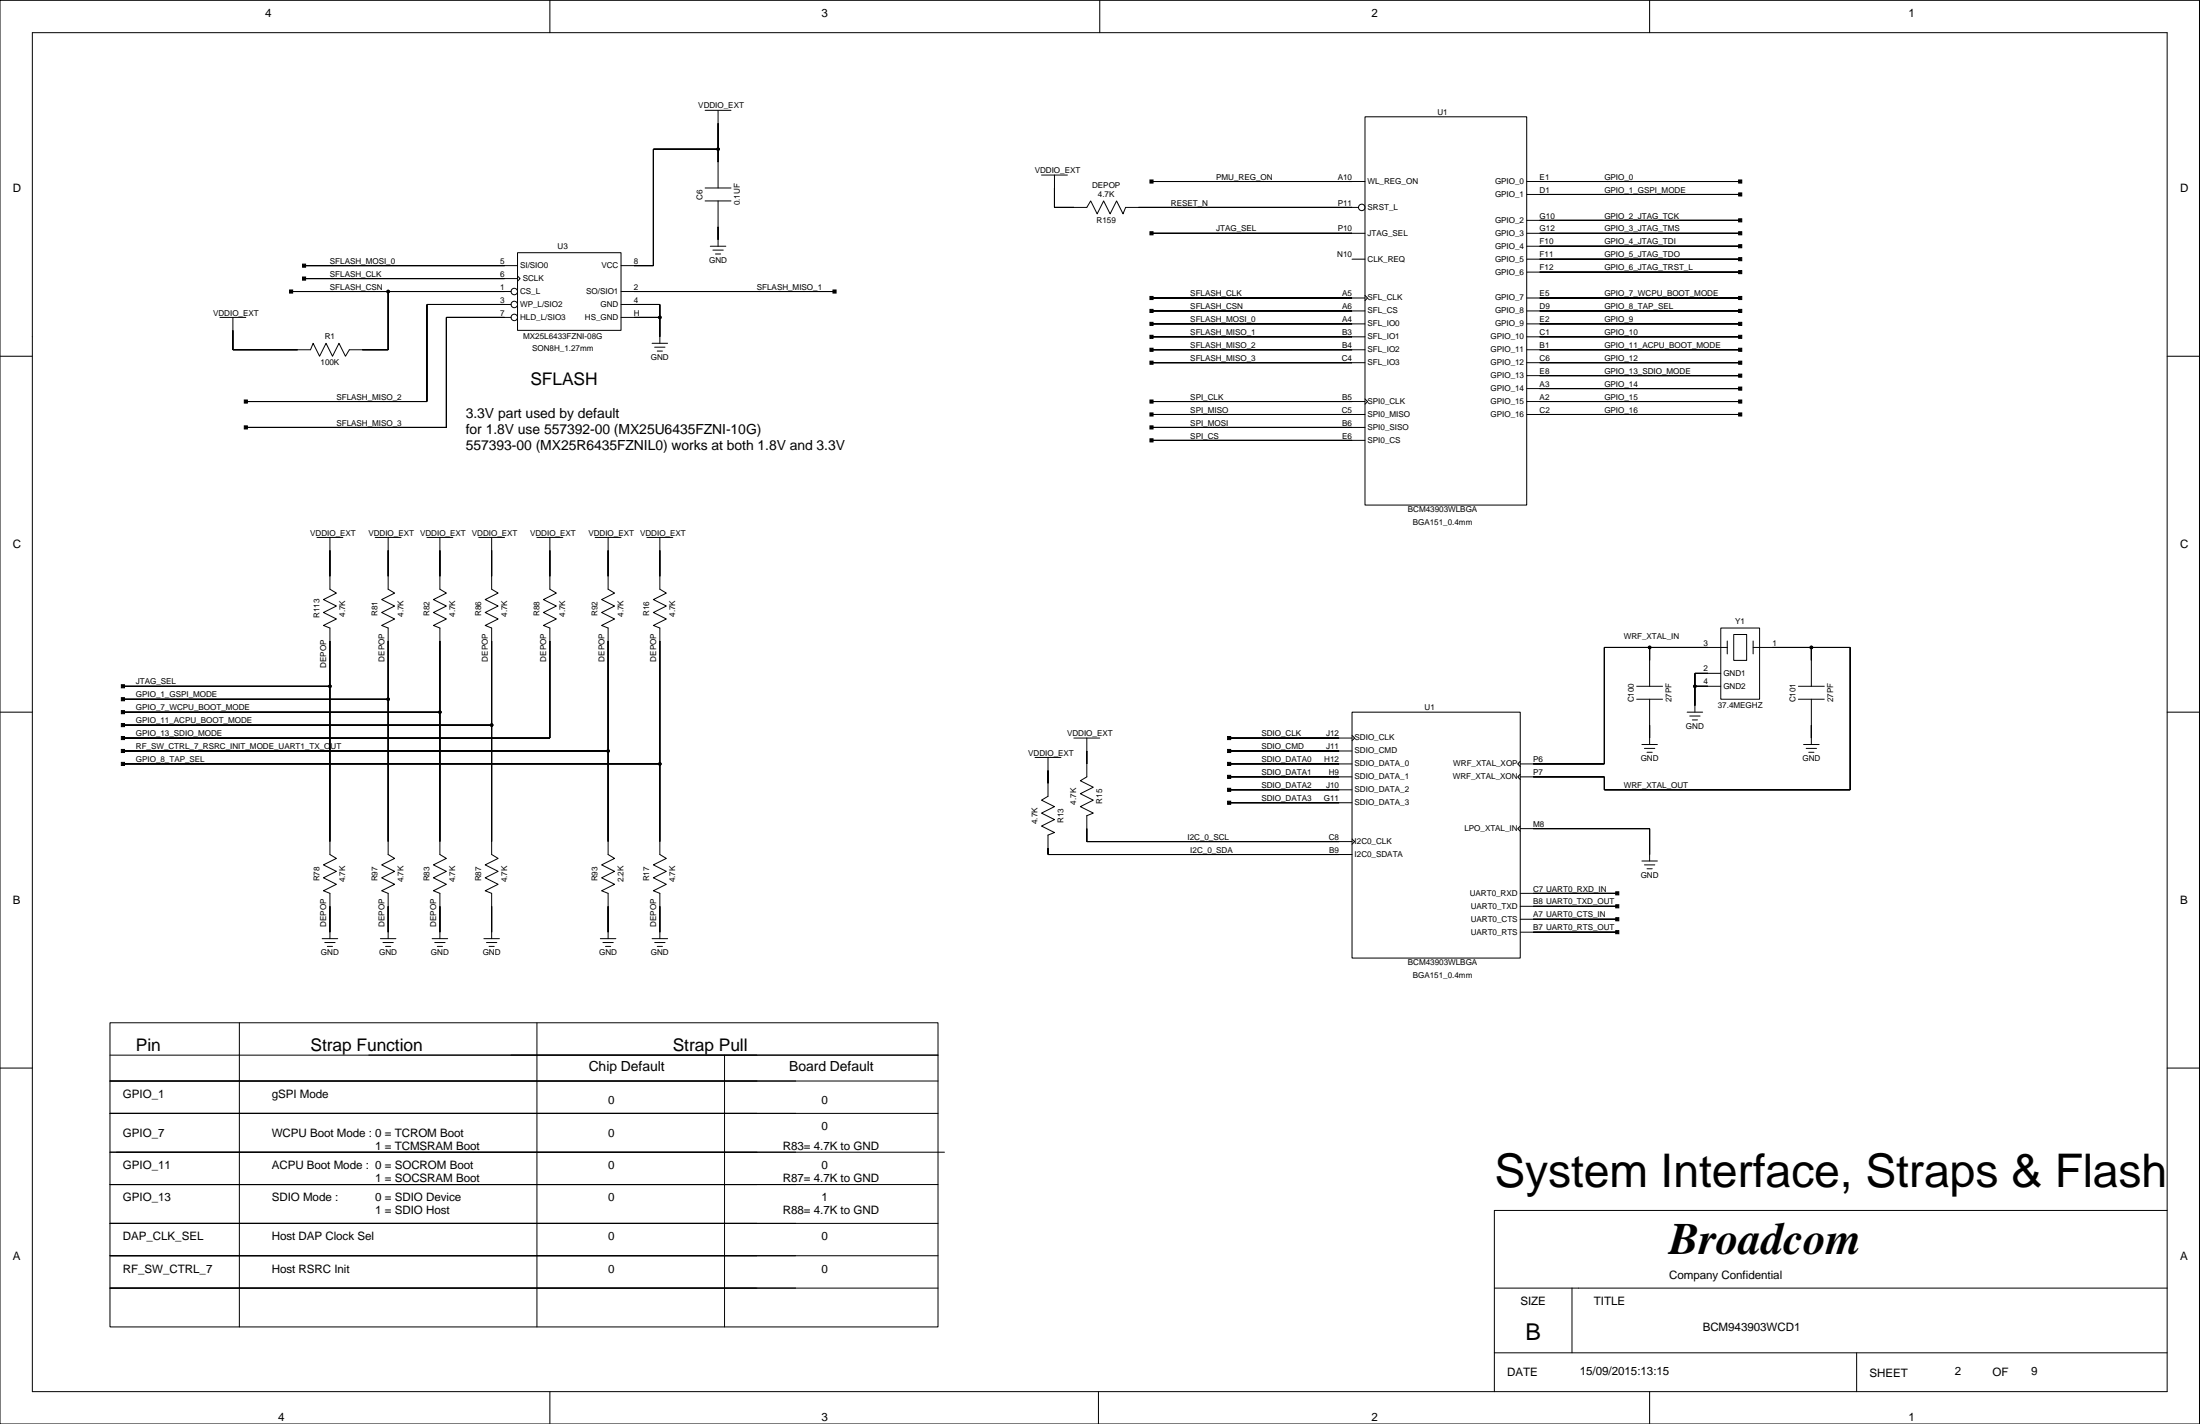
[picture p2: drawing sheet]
<svg xmlns="http://www.w3.org/2000/svg" width="432mm" height="279mm" viewBox="0 0 432 279" stroke-linecap="round" stroke-linejoin="round" font-family="sans-serif">
<g fill="none" stroke="#000" stroke-width=".2">
<path d="M0 .1h431.7v279.3h-431.7zM6.3 6.4h419.1v266.7h-419.1zM107.9 .1v6.3M215.9 .1v6.3M323.8 .1v6.3M138.4 39.4h5.1M138.4 36.9h5.1M138.4 21.6h5.1M140.9 21.6v15.3M140.9 39.4v8.9M140.9 29.3h-12.7v22.8h-6.3M204.4 34.3h5.1"/>
<path d="M207 34.3v6.4h6.3l.8-1.3 1.2 2.6 1.3-2.6 1.3 2.6 1.3-2.6 1.2 2.6 .5-1.3h45.7M226 35.6h41.9M267.9 22.9h31.8v76.2h-31.8zM299.7 35.6h41.9M299.7 38.2h41.9M57.1 57.2h43.2M59.7 52.1h41.9M59.7 54.7h41.9M76.2 57.2v11.4h-7.6l-.8 1.3-1.3-2.5-1.2 2.5-1.3-2.5-1.3 2.5-1.2-2.5-.6 1.2h-15.2v-6.3M100.3 59.7h-16.5v19.1h-35.6M101.6 49.6h20.3v15.2h-20.3zM101.6 54.2l.5 .5-.5 .5"/>
<path d="M121.9 59.7h7.6v7.7M121.9 57.2h41.9M139.4 48.3h3.1M139.9 49.1h2.1M140.4 49.8h1M226 45.8h41.9M226 58.5h41.9M265.4 50.9h2.5M267.9 58l.5 .5-.5 .5M299.7 45.8h41.9M299.7 58.5h41.9M299.7 43.2h41.9"/>
<path d="M299.7 50.9h41.9M299.7 48.3h41.9M299.7 53.4h41.9M0 69.9h6.3M43.2 62.3h5M100.3 62.3h-12.7v21.6h-39.4M121.9 62.3h7.6M128 67.4h3M128.5 68.1h2M129 68.9h1M226 66.1h41.9M226 61h41.9"/>
<path d="M226 78.8h41.9M226 68.6h41.9M226 71.2h41.9M226 63.5h41.9M267.9 78.3l.5 .5-.5 .5M299.7 73.7h41.9M299.7 66.1h41.9M299.7 61h41.9M299.7 78.8h41.9M299.7 68.6h41.9M299.7 71.2h41.9M299.7 63.5h41.9"/>
<path d="M299.7 76.2h41.9M425.4 69.9h6.3M226 81.3h41.9M226 83.9h41.9M226 86.4h41.9M299.7 81.3h41.9M62.2 105.4h5.1M64.8 105.4v10.2l1.2 .8-2.5 1.2 2.5 1.3-2.5 1.3 2.5 1.2-2.5 1.3 1.3 .5v44.5l1.2 .7-2.5 1.3 2.5 1.3-2.5 1.2 2.5 1.3-2.5 1.3 1.3 .5v8.9M73.6 105.4h5.1M76.2 105.4v10.2l1.3 .8-2.6 1.2 2.6 1.3-2.6 1.3 2.6 1.2-2.6 1.3 1.3 .5v44.5l1.3 .7-2.6 1.3 2.6 1.3-2.6 1.2 2.6 1.3-2.6 1.3 1.3 .5v8.9M83.8 105.4h5.1M86.3 105.4v10.2l1.3 .8-2.5 1.2 2.5 1.3-2.5 1.3 2.5 1.2-2.5 1.3 1.2 .5v44.5l1.3 .7-2.5 1.3 2.5 1.3-2.5 1.2 2.5 1.3-2.5 1.3 1.2 .5v8.9"/>
<path d="M94 105.4h5M96.5 105.4v10.2l1.3 .8-2.6 1.2 2.6 1.3-2.6 1.3 2.6 1.2-2.6 1.3 1.3 .5v44.5l1.3 .7-2.6 1.3 2.6 1.3-2.6 1.2 2.6 1.3-2.6 1.3 1.3 .5v8.9M105.4 105.4h5.1M107.9 105.4v10.2l1.3 .8-2.5 1.2 2.5 1.3-2.5 1.3 2.5 1.2-2.5 1.3 1.2 .5v21.6h-83.8M116.8 105.4h5.1M119.4 105.4v10.2l1.2 .8-2.5 1.2 2.5 1.3-2.5 1.3 2.5 1.2-2.5 1.3 1.3 .5v44.5l1.2 .7-2.5 1.3 2.5 1.3-2.5 1.2 2.5 1.3-2.5 1.3 1.3 .5v8.9M127 105.4h5.1M129.5 105.4v10.2l1.3 .8-2.6 1.2 2.6 1.3-2.6 1.3 2.6 1.2-2.6 1.3 1.3 .5v44.5l1.3 .7-2.6 1.3 2.6 1.3-2.6 1.2 2.6 1.3-2.6 1.3 1.3 .5v8.9M0 139.7h6.3M24.1 139.7h62.2M24.1 137.2h52.1M24.1 134.7h40.7"/>
<path d="M265.4 139.7h33v48.3h-33zM321.2 137.2h5.1M321.2 134.7h5.1M323.8 127v7.7M323.8 137.2v8.9M331.1 139.7h3.1M332.7 134.7h5M337.7 123.2h7.7v14h-7.7zM337.7 132.1h-5v7.6M339 127h-24.1v22.9h-16.5M339 125.8v2.5M340.3 124.5h2.5v5.1h-2.5z"/>
<path d="M344.1 127h19v28h-48.2v-2.6h-16.5M344.1 125.8v2.5M353 137.2h5.1M353 134.7h5.1M355.5 127v7.7M355.5 137.2v8.9M425.4 139.7h6.3M24.1 149.9h105.4M24.1 142.3h72.4M24.1 147.3h95.3M203.2 148.6h5M205.7 148.6v7.6l-1.3 .8 2.6 1.3-2.6 1.2 2.6 1.3-2.6 1.3 2.6 1.2-1.3 .6v3.8h59.7"/>
<path d="M210.8 144.8h5.1M213.3 144.8v7.6l-1.3 .8 2.6 1.3-2.6 1.2 2.6 1.3-2.6 1.3 2.6 1.2-1.3 .5v5.1h52.1M241.2 149.9h24.2M241.2 152.4h24.2M241.2 155h24.2M241.2 144.8h24.2M241.2 147.3h24.2M241.2 157.5h24.2M265.4 144.3l.5 .5-.5 .5M298.4 149.4l-.5 .5 .5 .5M298.4 151.9l-.5 .5 .5 .5M322.3 146.1h3"/>
<path d="M322.8 146.8h2M323.3 147.6h1M331.6 140.5h2.1M332.2 141.3h1M354 146.1h3M354.5 146.8h2M355 147.6h1M265.4 164.6l.5 .5-.5 .5M298.4 162.1l-.5 .5 .5 .5M298.4 162.6h25.4v6.3M298.4 175.3h19M298.4 177.8h19"/>
<path d="M322.3 168.9h3M322.8 169.7h2M323.3 170.5h1M63.2 184.2h3.1M63.7 184.9h2.1M64.2 185.7h1.1M74.7 184.2h3M75.2 184.9h2M75.7 185.7h1M84.8 184.2h3.1M85.3 184.9h2.1M85.8 185.7h1"/>
<path d="M95 184.2h3M95.5 184.9h2M96 185.7h1M117.8 184.2h3.1M118.3 184.9h2.1M118.8 185.7h1.1M128 184.2h3M128.5 184.9h2M129 185.7h1M298.4 182.9h19M298.4 180.4h19M0 209.6h6.3"/>
<path d="M21.6 200.7h162.5v59.7h-162.5zM21.6 212.1h162.5M21.6 218.5h162.5M21.6 207h162.5M47 200.7v59.7M105.4 200.7v59.7M142.2 207v53.4M425.4 209.6h6.3M21.6 226.1h163.8M21.6 232.4h162.5M425.4 237.5h-132.1v35.6M21.6 252.7h162.5"/>
<path d="M21.6 240h162.5M21.6 246.4h162.5M293.3 252.7h132.1M308.5 252.7v12.7M107.9 273.1v6.3M215.6 273.1v6.3M293.3 265.4h132.1M323.8 273.1v6.3M364.4 265.4v7.7"/>
<circle cx="140.9" cy="29.3" r=".25"/>
<circle cx="76.2" cy="57.2" r=".25"/>
<circle cx="100.9" cy="57.2" r=".63"/>
<circle cx="100.9" cy="59.7" r=".63"/>
<circle cx="267.3" cy="40.7" r=".63"/>
<circle cx="100.9" cy="62.3" r=".63"/>
<circle cx="129.5" cy="62.3" r=".25"/>
<circle cx="64.8" cy="134.7" r=".25"/>
<circle cx="76.2" cy="137.2" r=".25"/>
<circle cx="86.3" cy="139.7" r=".25"/>
<circle cx="323.8" cy="127" r=".25"/>
<circle cx="332.7" cy="134.7" r=".25"/>
<circle cx="355.5" cy="127" r=".25"/>
<circle cx="96.5" cy="142.3" r=".25"/>
<circle cx="119.4" cy="147.3" r=".25"/>
<circle cx="129.5" cy="149.9" r=".25"/>
</g>
<g fill="#000" stroke="#000" stroke-width=".2">
<path d="M128.2 29.3v22.8z" fill-rule="evenodd"/>
<path d="M140.9 29.3v2.5z" fill-rule="evenodd"/>
<path d="M128.2 29.3h12.7z" fill-rule="evenodd"/>
<path d="M140.9 24.2v5.1z" fill-rule="evenodd"/>
<path d="M207 36.9v3.8z" fill-rule="evenodd"/>
<path d="M225.7 35.3h.6v.6h-.6z" fill-rule="evenodd"/>
<path d="M226 35.6h39.4z" fill-rule="evenodd"/>
<path d="M341.2 35.3h.7v.6h-.7z" fill-rule="evenodd"/>
<path d="M341.2 37.9h.7v.6h-.7z" fill-rule="evenodd"/>
<path d="M302.2 35.6h39.4z" fill-rule="evenodd"/>
<path d="M302.2 38.2h39.4z" fill-rule="evenodd"/>
<path d="M56.8 56.9h.6v.6h-.6z" fill-rule="evenodd"/>
<path d="M59.4 54.4h.6v.6h-.6z" fill-rule="evenodd"/>
<path d="M59.4 51.8h.6v.6h-.6z" fill-rule="evenodd"/>
<path d="M57.1 57.2h19.1z" fill-rule="evenodd"/>
<path d="M76.2 57.2v11.4z" fill-rule="evenodd"/>
<path d="M83.8 59.7v19.1z" fill-rule="evenodd"/>
<path d="M59.7 54.7h39.3z" fill-rule="evenodd"/>
<path d="M59.7 52.1h39.3z" fill-rule="evenodd"/>
<path d="M83.8 59.7h15.2z" fill-rule="evenodd"/>
<path d="M76.2 57.2h22.8z" fill-rule="evenodd"/>
<path d="M124.4 52.1h3.8z" fill-rule="evenodd"/>
<path d="M129.5 59.7v2.6z" fill-rule="evenodd"/>
<path d="M124.4 59.7h5.1z" fill-rule="evenodd"/>
<path d="M140.9 44.5v2.5z" fill-rule="evenodd"/>
<path d="M163.5 56.9h.6v.6h-.6z" fill-rule="evenodd"/>
<path d="M124.4 57.2h39.4z" fill-rule="evenodd"/>
<path d="M207 40.7h3.8z" fill-rule="evenodd"/>
<path d="M225.7 45.5h.6v.6h-.6z" fill-rule="evenodd"/>
<path d="M225.7 58.2h.6v.6h-.6z" fill-rule="evenodd"/>
<path d="M226 45.8h39.4z" fill-rule="evenodd"/>
<path d="M226 58.5h39.4z" fill-rule="evenodd"/>
<path d="M223.5 40.7h41.9z" fill-rule="evenodd"/>
<path d="M341.2 42.9h.7v.6h-.7z" fill-rule="evenodd"/>
<path d="M341.2 45.5h.7v.6h-.7z" fill-rule="evenodd"/>
<path d="M341.2 50.5h.7v.7h-.7z" fill-rule="evenodd"/>
<path d="M341.2 48h.7v.6h-.7z" fill-rule="evenodd"/>
<path d="M341.2 53.1h.7v.6h-.7z" fill-rule="evenodd"/>
<path d="M341.2 58.2h.7v.6h-.7z" fill-rule="evenodd"/>
<path d="M302.2 43.2h39.4z" fill-rule="evenodd"/>
<path d="M302.2 45.8h39.4z" fill-rule="evenodd"/>
<path d="M302.2 50.9h39.4z" fill-rule="evenodd"/>
<path d="M302.2 48.3h39.4z" fill-rule="evenodd"/>
<path d="M302.2 53.4h39.4z" fill-rule="evenodd"/>
<path d="M302.2 58.5h39.4z" fill-rule="evenodd"/>
<path d="M45.7 64.8v3.8z" fill-rule="evenodd"/>
<path d="M47.9 78.5h.7v.6h-.7z" fill-rule="evenodd"/>
<path d="M45.7 68.6h12.7z" fill-rule="evenodd"/>
<path d="M71.1 68.6h5.1z" fill-rule="evenodd"/>
<path d="M48.2 78.8h35.6z" fill-rule="evenodd"/>
<path d="M87.6 62.3v21.6z" fill-rule="evenodd"/>
<path d="M87.6 62.3h11.4z" fill-rule="evenodd"/>
<path d="M129.5 62.3v3.8z" fill-rule="evenodd"/>
<path d="M124.4 62.3h5.1z" fill-rule="evenodd"/>
<path d="M225.7 78.5h.6v.6h-.6z" fill-rule="evenodd"/>
<path d="M225.7 63.2h.6v.7h-.6z" fill-rule="evenodd"/>
<path d="M225.7 60.7h.6v.6h-.6z" fill-rule="evenodd"/>
<path d="M225.7 65.8h.6v.6h-.6z" fill-rule="evenodd"/>
<path d="M225.7 70.9h.6v.6h-.6z" fill-rule="evenodd"/>
<path d="M225.7 68.3h.6v.6h-.6z" fill-rule="evenodd"/>
<path d="M226 78.8h39.4z" fill-rule="evenodd"/>
<path d="M226 63.5h39.4z" fill-rule="evenodd"/>
<path d="M226 61h39.4z" fill-rule="evenodd"/>
<path d="M226 66.1h39.4z" fill-rule="evenodd"/>
<path d="M226 71.2h39.4z" fill-rule="evenodd"/>
<path d="M226 68.6h39.4z" fill-rule="evenodd"/>
<path d="M341.2 73.4h.7v.6h-.7z" fill-rule="evenodd"/>
<path d="M341.2 65.8h.7v.6h-.7z" fill-rule="evenodd"/>
<path d="M341.2 60.7h.7v.6h-.7z" fill-rule="evenodd"/>
<path d="M341.2 68.3h.7v.6h-.7z" fill-rule="evenodd"/>
<path d="M341.2 70.9h.7v.6h-.7z" fill-rule="evenodd"/>
<path d="M341.2 78.5h.7v.6h-.7z" fill-rule="evenodd"/>
<path d="M341.2 63.2h.7v.7h-.7z" fill-rule="evenodd"/>
<path d="M341.2 75.9h.7v.7h-.7z" fill-rule="evenodd"/>
<path d="M302.2 73.7h39.4z" fill-rule="evenodd"/>
<path d="M302.2 66.1h39.4z" fill-rule="evenodd"/>
<path d="M302.2 61h39.4z" fill-rule="evenodd"/>
<path d="M302.2 68.6h39.4z" fill-rule="evenodd"/>
<path d="M302.2 71.2h39.4z" fill-rule="evenodd"/>
<path d="M302.2 78.8h39.4z" fill-rule="evenodd"/>
<path d="M302.2 63.5h39.4z" fill-rule="evenodd"/>
<path d="M302.2 76.2h39.4z" fill-rule="evenodd"/>
<path d="M47.9 83.6h.7v.6h-.7z" fill-rule="evenodd"/>
<path d="M48.2 83.9h39.4z" fill-rule="evenodd"/>
<path d="M225.7 81h.6v.6h-.6z" fill-rule="evenodd"/>
<path d="M225.7 83.6h.6v.6h-.6z" fill-rule="evenodd"/>
<path d="M225.7 86.1h.6v.6h-.6z" fill-rule="evenodd"/>
<path d="M226 81.3h39.4z" fill-rule="evenodd"/>
<path d="M226 83.9h39.4z" fill-rule="evenodd"/>
<path d="M226 86.4h39.4z" fill-rule="evenodd"/>
<path d="M341.2 81h.7v.6h-.7z" fill-rule="evenodd"/>
<path d="M302.2 81.3h39.4z" fill-rule="evenodd"/>
<path d="M64.8 108v5.1z" fill-rule="evenodd"/>
<path d="M76.2 108v5.1z" fill-rule="evenodd"/>
<path d="M86.3 108v5.1z" fill-rule="evenodd"/>
<path d="M96.5 108v5.1z" fill-rule="evenodd"/>
<path d="M107.9 108v5.1z" fill-rule="evenodd"/>
<path d="M119.4 108v5.1z" fill-rule="evenodd"/>
<path d="M129.5 108v5.1z" fill-rule="evenodd"/>
<path d="M23.8 136.9h.6v.6h-.6z" fill-rule="evenodd"/>
<path d="M23.8 134.3h.6v.7h-.6z" fill-rule="evenodd"/>
<path d="M64.8 134.7v30.4z" fill-rule="evenodd"/>
<path d="M64.8 125.8v8.9z" fill-rule="evenodd"/>
<path d="M24.1 134.7h40.7z" fill-rule="evenodd"/>
<path d="M76.2 137.2v27.9z" fill-rule="evenodd"/>
<path d="M76.2 125.8v11.4z" fill-rule="evenodd"/>
<path d="M24.1 137.2h52.1z" fill-rule="evenodd"/>
<path d="M86.3 139.7v25.4z" fill-rule="evenodd"/>
<path d="M86.3 125.8v13.9z" fill-rule="evenodd"/>
<path d="M24.1 139.7h62.2z" fill-rule="evenodd"/>
<path d="M96.5 125.8v16.5z" fill-rule="evenodd"/>
<path d="M107.9 125.8v19z" fill-rule="evenodd"/>
<path d="M119.4 125.8v21.5z" fill-rule="evenodd"/>
<path d="M129.5 125.8v24.1z" fill-rule="evenodd"/>
<path d="M314.9 127v22.9z" fill-rule="evenodd"/>
<path d="M323.8 127v2.6z" fill-rule="evenodd"/>
<path d="M314.9 127h8.9z" fill-rule="evenodd"/>
<path d="M332.7 134.7v3.8z" fill-rule="evenodd"/>
<path d="M332.7 132.1v2.6z" fill-rule="evenodd"/>
<path d="M332.7 132.1h2.5z" fill-rule="evenodd"/>
<path d="M332.7 134.7h2.5z" fill-rule="evenodd"/>
<path d="M323.8 127h11.4z" fill-rule="evenodd"/>
<path d="M347.9 127h7.6z" fill-rule="evenodd"/>
<path d="M355.5 127v2.6z" fill-rule="evenodd"/>
<path d="M355.5 127h7.6z" fill-rule="evenodd"/>
<path d="M363.1 127v28z" fill-rule="evenodd"/>
<path d="M23.8 139.4h.6v.6h-.6z" fill-rule="evenodd"/>
<path d="M23.8 142h.6v.6h-.6z" fill-rule="evenodd"/>
<path d="M23.8 144.5h.6v.6h-.6z" fill-rule="evenodd"/>
<path d="M23.8 147h.6v.7h-.6z" fill-rule="evenodd"/>
<path d="M23.8 149.6h.6v.6h-.6z" fill-rule="evenodd"/>
<path d="M96.5 142.3v22.8z" fill-rule="evenodd"/>
<path d="M24.1 142.3h72.4z" fill-rule="evenodd"/>
<path d="M24.1 144.8h83.8z" fill-rule="evenodd"/>
<path d="M119.4 147.3v17.8z" fill-rule="evenodd"/>
<path d="M24.1 147.3h95.3z" fill-rule="evenodd"/>
<path d="M129.5 149.9v15.2z" fill-rule="evenodd"/>
<path d="M24.1 149.9h105.4z" fill-rule="evenodd"/>
<path d="M205.7 151.2v2.5z" fill-rule="evenodd"/>
<path d="M213.3 147.3v2.6z" fill-rule="evenodd"/>
<path d="M240.9 144.5h.6v.6h-.6z" fill-rule="evenodd"/>
<path d="M240.9 147h.6v.7h-.6z" fill-rule="evenodd"/>
<path d="M240.9 149.6h.6v.6h-.6z" fill-rule="evenodd"/>
<path d="M240.9 152.1h.6v.6h-.6z" fill-rule="evenodd"/>
<path d="M240.9 154.7h.6v.6h-.6z" fill-rule="evenodd"/>
<path d="M240.9 157.2h.6v.6h-.6z" fill-rule="evenodd"/>
<path d="M241.2 144.8h21.6z" fill-rule="evenodd"/>
<path d="M241.2 147.3h21.6z" fill-rule="evenodd"/>
<path d="M241.2 149.9h21.6z" fill-rule="evenodd"/>
<path d="M241.2 152.4h21.6z" fill-rule="evenodd"/>
<path d="M241.2 155h21.6z" fill-rule="evenodd"/>
<path d="M241.2 157.5h21.6z" fill-rule="evenodd"/>
<path d="M300.9 149.9h14z" fill-rule="evenodd"/>
<path d="M300.9 152.4h14z" fill-rule="evenodd"/>
<path d="M314.9 152.4v2.6z" fill-rule="evenodd"/>
<path d="M323.8 142.3v2.5z" fill-rule="evenodd"/>
<path d="M355.5 142.3v2.5z" fill-rule="evenodd"/>
<path d="M314.9 155h48.2z" fill-rule="evenodd"/>
<path d="M64.8 177.8v5.1z" fill-rule="evenodd"/>
<path d="M76.2 177.8v5.1z" fill-rule="evenodd"/>
<path d="M86.3 177.8v5.1z" fill-rule="evenodd"/>
<path d="M96.5 177.8v5.1z" fill-rule="evenodd"/>
<path d="M119.4 177.8v5.1z" fill-rule="evenodd"/>
<path d="M129.5 177.8v5.1z" fill-rule="evenodd"/>
<path d="M205.7 166.4v1.3z" fill-rule="evenodd"/>
<path d="M213.3 162.6v2.5z" fill-rule="evenodd"/>
<path d="M205.7 167.7h57.1z" fill-rule="evenodd"/>
<path d="M213.3 165.1h49.5z" fill-rule="evenodd"/>
<path d="M317.1 175h.6v.6h-.6z" fill-rule="evenodd"/>
<path d="M317.1 177.5h.6v.6h-.6z" fill-rule="evenodd"/>
<path d="M300.9 175.3h16.5z" fill-rule="evenodd"/>
<path d="M300.9 177.8h16.5z" fill-rule="evenodd"/>
<path d="M323.8 162.6v5.1z" fill-rule="evenodd"/>
<path d="M300.9 162.6h22.9z" fill-rule="evenodd"/>
<path d="M317.1 182.6h.6v.6h-.6z" fill-rule="evenodd"/>
<path d="M317.1 180.1h.6v.6h-.6z" fill-rule="evenodd"/>
<path d="M300.9 182.9h16.5z" fill-rule="evenodd"/>
<path d="M300.9 180.4h16.5z" fill-rule="evenodd"/>
<circle cx="140.9" cy="29.3" r=".25"/>
<circle cx="76.2" cy="57.2" r=".25"/>
<circle cx="129.5" cy="62.3" r=".25"/>
<circle cx="64.8" cy="134.7" r=".25"/>
<circle cx="76.2" cy="137.2" r=".25"/>
<circle cx="86.3" cy="139.7" r=".25"/>
<circle cx="323.8" cy="127" r=".25"/>
<circle cx="332.7" cy="134.7" r=".25"/>
<circle cx="355.5" cy="127" r=".25"/>
<circle cx="96.5" cy="142.3" r=".25"/>
<circle cx="119.4" cy="147.3" r=".25"/>
<circle cx="129.5" cy="149.9" r=".25"/>
</g>
<text font-size="9.1" x="293.3" y="232.9">System Interface, Straps &amp; Flash</text>
<text font-size="8.8" x="327.6" y="246.1">Broadcom</text>
<text font-size="4.6" x="299.4" y="263">B</text>
<g font-size="3.4">
<text x="104.1" y="75.5">SFLASH</text>
<text x="26.7" y="206.3">Pin</text>
<text x="60.9" y="206.3">Strap Function</text>
<text x="132" y="206.3">Strap Pull</text>
</g>
<g font-size="2.7">
<text x="91.4" y="81.9">3.3V part used by default</text>
<text x="91.4" y="85.1">for 1.8V use 557392-00 (MX25U6435FZNI-10G)</text>
<text x="91.4" y="88.3">557393-00 (MX25R6435FZNIL0) works at both 1.8V and 3.3V</text>
<text x="115.5" y="210.2">Chip Default</text>
<text x="154.9" y="210.2">Board Default</text>
</g>
<g font-size="2.3">
<text x="52.1" y="3.4">4</text>
<text x="161.3" y="3.4">3</text>
<text x="269.2" y="3.4">2</text>
<text x="374.6" y="3.4">1</text>
<text x="2.5" y="37.6">D</text>
<text x="427.9" y="37.6">D</text>
<text x="2.5" y="107.5">C</text>
<text x="427.9" y="107.5">C</text>
<text x="2.5" y="177.3">B</text>
<text x="427.9" y="177.3">B</text>
<text x="24.1" y="215.4">GPIO_1</text>
<text x="53.3" y="215.4">gSPI Mode</text>
<text x="119.4" y="216.7">0</text>
<text x="161.3" y="216.7">0</text>
<text x="161.3" y="221.7">0</text>
<text x="24.1" y="223">GPIO_7</text>
<text x="53.3" y="223">WCPU Boot Mode : 0 = TCROM Boot</text>
<text x="73.6" y="225.6">1 = TCMSRAM Boot</text>
<text x="119.4" y="223">0</text>
<text x="153.6" y="225.6">R83= 4.7K to GND</text>
<text x="24.1" y="229.4">GPIO_11</text>
<text x="53.3" y="229.4">ACPU Boot Mode : 0 = SOCROM Boot</text>
<text x="73.6" y="231.9">1 = SOCSRAM Boot</text>
<text x="119.4" y="229.4">0</text>
<text x="153.6" y="231.9">R87= 4.7K to GND</text>
<text x="161.3" y="229.4">0</text>
<text x="24.1" y="235.7">GPIO_13</text>
<text x="53.3" y="235.7">SDIO Mode :</text>
<text x="73.6" y="235.7">0 = SDIO Device</text>
<text x="73.6" y="238.3">1 = SDIO Host</text>
<text x="119.4" y="235.7">0</text>
<text x="153.6" y="238.3">R88= 4.7K to GND</text>
<text x="161.3" y="235.7">1</text>
<text x="24.1" y="243.3">DAP_CLK_SEL</text>
<text x="53.3" y="243.3">Host DAP Clock Sel</text>
<text x="119.4" y="243.3">0</text>
<text x="161.3" y="243.3">0</text>
<text x="2.5" y="247.1">A</text>
<text x="24.1" y="249.7">RF_SW_CTRL_7</text>
<text x="53.3" y="249.7">Host RSRC Init</text>
<text x="119.4" y="249.7">0</text>
<text x="161.3" y="249.7">0</text>
<text x="327.6" y="250.9">Company Confidential</text>
<text x="427.9" y="247.1">A</text>
<text x="298.4" y="256">SIZE</text>
<text x="312.8" y="256">TITLE</text>
<text x="334.2" y="261.1">BCM943903WCD1</text>
<text x="310.1" y="269.7">15/09/2015:13:15</text>
<text x="383.7" y="269.7">2</text>
<text x="398.7" y="269.7">9</text>
<text x="295.8" y="270">DATE</text>
<text x="366.9" y="270.2">SHEET</text>
<text x="391.1" y="270">OF</text>
<text x="54.6" y="278.9">4</text>
<text x="161.3" y="278.9">3</text>
<text x="269.2" y="278.9">2</text>
<text x="374.6" y="278.9">1</text>
</g>
<g font-size="1.6">
<text x="137.1" y="21.3">VDDIO_EXT</text>
<text x="282.1" y="22.6">U1</text>
<text x="203.1" y="34">VDDIO_EXT</text>
<text x="238.7" y="35.3">PMU_REG_ON</text>
<text x="262.6" y="35.3">A10</text>
<text x="302.2" y="35.3">E1</text>
<text x="314.9" y="35.3">GPIO_0</text>
<text x="137.9" y="39.2" transform="rotate(-90 137.9 39.2)">C6</text>
<text x="145.2" y="40.3" transform="rotate(-90 145.2 40.3)">0.1UF</text>
<text x="214.4" y="36.9">DEPOP</text>
<text x="215.5" y="38.6">4.7K</text>
<text x="229.8" y="40.3">RESET_N</text>
<text x="262.6" y="40.3">P11</text>
<text x="268.4" y="36.1">WL_REG_ON</text>
<text x="268.4" y="41.2">SRST_L</text>
<text x="293.4" y="36.1">GPIO_0</text>
<text x="293.4" y="38.6">GPIO_1</text>
<text x="302.2" y="37.8">D1</text>
<text x="314.9" y="37.8">GPIO_1_GSPI_MODE</text>
<text x="215.2" y="43.7">R159</text>
<text x="238.7" y="45.4">JTAG_SEL</text>
<text x="262.6" y="45.4">P10</text>
<text x="268.4" y="46.2">JTAG_SEL</text>
<text x="293.4" y="43.7">GPIO_2</text>
<text x="293.4" y="46.2">GPIO_3</text>
<text x="302.2" y="48">F10</text>
<text x="302.2" y="45.4">G12</text>
<text x="302.2" y="42.9">G10</text>
<text x="314.9" y="42.9">GPIO_2_JTAG_TCK</text>
<text x="314.9" y="45.4">GPIO_3_JTAG_TMS</text>
<text x="314.9" y="48">GPIO_4_JTAG_TDI</text>
<text x="64.8" y="51.8">SFLASH_MOSI_0</text>
<text x="98.2" y="51.8">5</text>
<text x="102.1" y="52.6">SI/SIO0</text>
<text x="109.5" y="48.8">U3</text>
<text x="118" y="52.6">VCC</text>
<text x="124.4" y="51.8">8</text>
<text x="139.2" y="51.6">GND</text>
<text x="262.5" y="50.5">N10</text>
<text x="268.4" y="51.3">CLK_REQ</text>
<text x="293.4" y="48.8">GPIO_4</text>
<text x="293.4" y="51.3">GPIO_5</text>
<text x="293.4" y="53.9">GPIO_6</text>
<text x="302.2" y="53">F12</text>
<text x="302.2" y="50.5">F11</text>
<text x="314.9" y="50.5">GPIO_5_JTAG_TDO</text>
<text x="314.9" y="53">GPIO_6_JTAG_TRST_L</text>
<text x="64.8" y="54.3">SFLASH_CLK</text>
<text x="64.8" y="56.8">SFLASH_CSN</text>
<text x="98.2" y="59.4">3</text>
<text x="98.2" y="56.8">1</text>
<text x="98.2" y="54.3">6</text>
<text x="102.1" y="57.7">CS_L</text>
<text x="102.6" y="55.1">SCLK</text>
<text x="115.1" y="57.7">SO/SIO1</text>
<text x="124.4" y="56.8">2</text>
<text x="124.4" y="59.4">4</text>
<text x="148.6" y="56.8">SFLASH_MISO_1</text>
<text x="233.6" y="58.1">SFLASH_CLK</text>
<text x="263.4" y="58.1">A5</text>
<text x="268.4" y="58.9">SFL_CLK</text>
<text x="293.4" y="58.9">GPIO_7</text>
<text x="302.2" y="58.1">E5</text>
<text x="314.9" y="58.1">GPIO_7_WCPU_BOOT_MODE</text>
<text x="41.8" y="61.9">VDDIO_EXT</text>
<text x="98.2" y="61.9">7</text>
<text x="102.1" y="60.2">WP_L/SIO2</text>
<text x="102.1" y="62.8">HLD_L/SIO3</text>
<text x="114.8" y="62.8">HS_GND</text>
<text x="117.9" y="60.2">GND</text>
<text x="124.4" y="61.9">H</text>
<text x="233.6" y="63.2">SFLASH_MOSI_0</text>
<text x="233.6" y="60.6">SFLASH_CSN</text>
<text x="233.6" y="65.7">SFLASH_MISO_1</text>
<text x="263.4" y="65.7">B3</text>
<text x="263.4" y="63.2">A4</text>
<text x="263.4" y="60.6">A6</text>
<text x="268.4" y="61.5">SFL_CS</text>
<text x="268.4" y="64">SFL_IO0</text>
<text x="293.4" y="61.5">GPIO_8</text>
<text x="293.4" y="64">GPIO_9</text>
<text x="302.2" y="65.7">C1</text>
<text x="302.2" y="63.2">E2</text>
<text x="302.2" y="60.6">D9</text>
<text x="314.9" y="65.7">GPIO_10</text>
<text x="314.9" y="60.6">GPIO_8_TAP_SEL</text>
<text x="314.9" y="63.2">GPIO_9</text>
<text x="62.9" y="71.6">100K</text>
<text x="63.7" y="66.6">R1</text>
<text x="102.7" y="66.6">MX25L6433FZNI-08G</text>
<text x="104.4" y="68.8">SON8H_1.27mm</text>
<text x="127.8" y="70.6">GND</text>
<text x="233.6" y="70.8">SFLASH_MISO_3</text>
<text x="233.6" y="68.3">SFLASH_MISO_2</text>
<text x="263.3" y="70.8">C4</text>
<text x="263.4" y="68.3">B4</text>
<text x="268.4" y="66.6">SFL_IO1</text>
<text x="268.4" y="69.1">SFL_IO2</text>
<text x="268.4" y="71.6">SFL_IO3</text>
<text x="292.6" y="66.6">GPIO_10</text>
<text x="292.6" y="69.1">GPIO_11</text>
<text x="292.6" y="71.6">GPIO_12</text>
<text x="302.2" y="70.8">C6</text>
<text x="302.2" y="68.3">B1</text>
<text x="314.9" y="68.3">GPIO_11_ACPU_BOOT_MODE</text>
<text x="314.9" y="70.8">GPIO_12</text>
<text x="292.6" y="74.2">GPIO_13</text>
<text x="292.6" y="76.7">GPIO_14</text>
<text x="302.2" y="75.9">A3</text>
<text x="302.2" y="73.3">E8</text>
<text x="314.9" y="73.3">GPIO_13_SDIO_MODE</text>
<text x="314.9" y="75.9">GPIO_14</text>
<text x="66" y="78.4">SFLASH_MISO_2</text>
<text x="66" y="83.5">SFLASH_MISO_3</text>
<text x="233.6" y="78.4">SPI_CLK</text>
<text x="233.6" y="81">SPI_MISO</text>
<text x="233.6" y="83.5">SPI_MOSI</text>
<text x="263.3" y="81">C5</text>
<text x="263.4" y="83.5">B6</text>
<text x="263.4" y="78.4">B5</text>
<text x="268.4" y="79.3">SPI0_CLK</text>
<text x="268.4" y="81.8">SPI0_MISO</text>
<text x="292.6" y="79.3">GPIO_15</text>
<text x="292.6" y="81.8">GPIO_16</text>
<text x="302.2" y="81">C2</text>
<text x="302.2" y="78.4">A2</text>
<text x="314.9" y="78.4">GPIO_15</text>
<text x="314.9" y="81">GPIO_16</text>
<text x="233.6" y="86">SPI_CS</text>
<text x="263.4" y="86">E6</text>
<text x="268.4" y="84.3">SPI0_SISO</text>
<text x="268.4" y="86.9">SPI0_CS</text>
<text x="276.3" y="100.5">BCM43903WLBGA</text>
<text x="60.9" y="105.1">VDDIO_EXT</text>
<text x="72.3" y="105.1">VDDIO_EXT</text>
<text x="82.5" y="105.1">VDDIO_EXT</text>
<text x="92.6" y="105.1">VDDIO_EXT</text>
<text x="104" y="105.1">VDDIO_EXT</text>
<text x="115.5" y="105.1">VDDIO_EXT</text>
<text x="125.6" y="105.1">VDDIO_EXT</text>
<text x="277.3" y="103.1">BGA151_0.4mm</text>
<text x="62.7" y="121.3" transform="rotate(-90 62.7 121.3)">R113</text>
<text x="67.8" y="121" transform="rotate(-90 67.8 121)">4.7K</text>
<text x="74.1" y="120.9" transform="rotate(-90 74.1 120.9)">R81</text>
<text x="79.2" y="121" transform="rotate(-90 79.2 121)">4.7K</text>
<text x="84.3" y="120.9" transform="rotate(-90 84.3 120.9)">R82</text>
<text x="89.4" y="121" transform="rotate(-90 89.4 121)">4.7K</text>
<text x="94.4" y="120.9" transform="rotate(-90 94.4 120.9)">R86</text>
<text x="99.5" y="121" transform="rotate(-90 99.5 121)">4.7K</text>
<text x="105.9" y="120.9" transform="rotate(-90 105.9 120.9)">R88</text>
<text x="110.9" y="121" transform="rotate(-90 110.9 121)">4.7K</text>
<text x="117.3" y="120.9" transform="rotate(-90 117.3 120.9)">R92</text>
<text x="122.4" y="121" transform="rotate(-90 122.4 121)">4.7K</text>
<text x="127.4" y="120.9" transform="rotate(-90 127.4 120.9)">R16</text>
<text x="132.5" y="121" transform="rotate(-90 132.5 121)">4.7K</text>
<text x="318.7" y="125.4">WRF_XTAL_IN</text>
<text x="340.6" y="122.4">Y1</text>
<text x="64" y="131.1" transform="rotate(-90 64 131.1)">DEPOP</text>
<text x="75.5" y="129.8" transform="rotate(-90 75.5 129.8)">DEPOP</text>
<text x="95.8" y="129.8" transform="rotate(-90 95.8 129.8)">DEPOP</text>
<text x="107.2" y="129.8" transform="rotate(-90 107.2 129.8)">DEPOP</text>
<text x="118.6" y="129.8" transform="rotate(-90 118.6 129.8)">DEPOP</text>
<text x="128.8" y="129.8" transform="rotate(-90 128.8 129.8)">DEPOP</text>
<text x="334.3" y="131.8">2</text>
<text x="334.3" y="126.7">3</text>
<text x="347.9" y="126.7">1</text>
<text x="26.7" y="134.3">JTAG_SEL</text>
<text x="26.7" y="136.8">GPIO_1_GSPI_MODE</text>
<text x="320.7" y="137.8" transform="rotate(-90 320.7 137.8)">C100</text>
<text x="328.1" y="137.8" transform="rotate(-90 328.1 137.8)">27PF</text>
<text x="334.3" y="134.3">4</text>
<text x="338.3" y="132.6">GND1</text>
<text x="338.3" y="135.1">GND2</text>
<text x="352.4" y="137.8" transform="rotate(-90 352.4 137.8)">C101</text>
<text x="359.8" y="137.8" transform="rotate(-90 359.8 137.8)">27PF</text>
<text x="26.7" y="139.4">GPIO_7_WCPU_BOOT_MODE</text>
<text x="26.7" y="141.9">GPIO_11_ACPU_BOOT_MODE</text>
<text x="279.6" y="139.4">U1</text>
<text x="330.9" y="143">GND</text>
<text x="337.2" y="138.9">37.4MEGHZ</text>
<text x="26.7" y="144.4">GPIO_13_SDIO_MODE</text>
<text x="26.7" y="147">RF_SW_CTRL_7_RSRC_INIT_MODE_UART1_TX_OUT</text>
<text x="26.7" y="149.5">GPIO_8_TAP_SEL</text>
<text x="201.8" y="148.3">VDDIO_EXT</text>
<text x="209.4" y="144.4">VDDIO_EXT</text>
<text x="247.6" y="144.4">SDIO_CLK</text>
<text x="247.6" y="147">SDIO_CMD</text>
<text x="247.6" y="149.5">SDIO_DATA0</text>
<text x="259.9" y="149.5">H12</text>
<text x="260.3" y="147">J11</text>
<text x="260.3" y="144.4">J12</text>
<text x="265.9" y="145.3">SDIO_CLK</text>
<text x="265.9" y="147.8">SDIO_CMD</text>
<text x="300.9" y="149.5">P6</text>
<text x="322" y="149.3">GND</text>
<text x="353.8" y="149.3">GND</text>
<text x="247.6" y="152.1">SDIO_DATA1</text>
<text x="247.6" y="154.6">SDIO_DATA2</text>
<text x="260.3" y="154.6">J10</text>
<text x="260.8" y="152.1">H9</text>
<text x="265.9" y="150.4">SDIO_DATA_0</text>
<text x="265.9" y="152.9">SDIO_DATA_1</text>
<text x="265.9" y="155.4">SDIO_DATA_2</text>
<text x="285.1" y="152.9">WRF_XTAL_XON</text>
<text x="285.2" y="150.4">WRF_XTAL_XOP</text>
<text x="300.9" y="152.1">P7</text>
<text x="318.7" y="154.6">WRF_XTAL_OUT</text>
<text x="203.6" y="161.7" transform="rotate(-90 203.6 161.7)">4.7K</text>
<text x="208.7" y="161.5" transform="rotate(-90 208.7 161.5)">R13</text>
<text x="211.2" y="157.9" transform="rotate(-90 211.2 157.9)">4.7K</text>
<text x="216.3" y="157.7" transform="rotate(-90 216.3 157.7)">R15</text>
<text x="247.6" y="157.1">SDIO_DATA3</text>
<text x="259.8" y="157.1">G11</text>
<text x="265.9" y="158">SDIO_DATA_3</text>
<text x="233.1" y="164.8">I2C_0_SCL</text>
<text x="233.6" y="167.3">I2C_0_SDA</text>
<text x="260.8" y="164.8">C8</text>
<text x="260.9" y="167.3">B9</text>
<text x="265.9" y="165.6">I2C0_CLK</text>
<text x="287.4" y="163.1">LPO_XTAL_IN</text>
<text x="300.9" y="162.2">M8</text>
<text x="62.7" y="172.9" transform="rotate(-90 62.7 172.9)">R78</text>
<text x="67.8" y="173.1" transform="rotate(-90 67.8 173.1)">4.7K</text>
<text x="74.1" y="172.9" transform="rotate(-90 74.1 172.9)">R97</text>
<text x="79.2" y="173.1" transform="rotate(-90 79.2 173.1)">4.7K</text>
<text x="84.3" y="172.9" transform="rotate(-90 84.3 172.9)">R83</text>
<text x="89.4" y="173.1" transform="rotate(-90 89.4 173.1)">4.7K</text>
<text x="94.4" y="172.9" transform="rotate(-90 94.4 172.9)">R87</text>
<text x="99.5" y="173.1" transform="rotate(-90 99.5 173.1)">4.7K</text>
<text x="117.3" y="172.9" transform="rotate(-90 117.3 172.9)">R93</text>
<text x="122.4" y="173.1" transform="rotate(-90 122.4 173.1)">2.2K</text>
<text x="127.4" y="172.9" transform="rotate(-90 127.4 172.9)">R17</text>
<text x="132.5" y="173.1" transform="rotate(-90 132.5 173.1)">4.7K</text>
<text x="265.9" y="168.1">I2C0_SDATA</text>
<text x="322" y="172.2">GND</text>
<text x="288.5" y="175.8">UART0_RXD</text>
<text x="288.7" y="178.3">UART0_TXD</text>
<text x="300.9" y="177.5">B8 UART0_TXD_OUT</text>
<text x="300.9" y="174.9">C7 UART0_RXD_IN</text>
<text x="64" y="181.9" transform="rotate(-90 64 181.9)">DEPOP</text>
<text x="75.5" y="181.9" transform="rotate(-90 75.5 181.9)">DEPOP</text>
<text x="85.6" y="181.9" transform="rotate(-90 85.6 181.9)">DEPOP</text>
<text x="128.8" y="181.9" transform="rotate(-90 128.8 181.9)">DEPOP</text>
<text x="288.7" y="180.8">UART0_CTS</text>
<text x="288.7" y="183.4">UART0_RTS</text>
<text x="300.9" y="182.5">B7 UART0_RTS_OUT</text>
<text x="300.9" y="180">A7 UART0_CTS_IN</text>
<text x="63" y="187.4">GND</text>
<text x="74.4" y="187.4">GND</text>
<text x="84.6" y="187.4">GND</text>
<text x="94.7" y="187.4">GND</text>
<text x="117.6" y="187.4">GND</text>
<text x="127.8" y="187.4">GND</text>
<text x="276.3" y="189.4">BCM43903WLBGA</text>
<text x="277.3" y="191.9">BGA151_0.4mm</text>
</g>
</svg>
